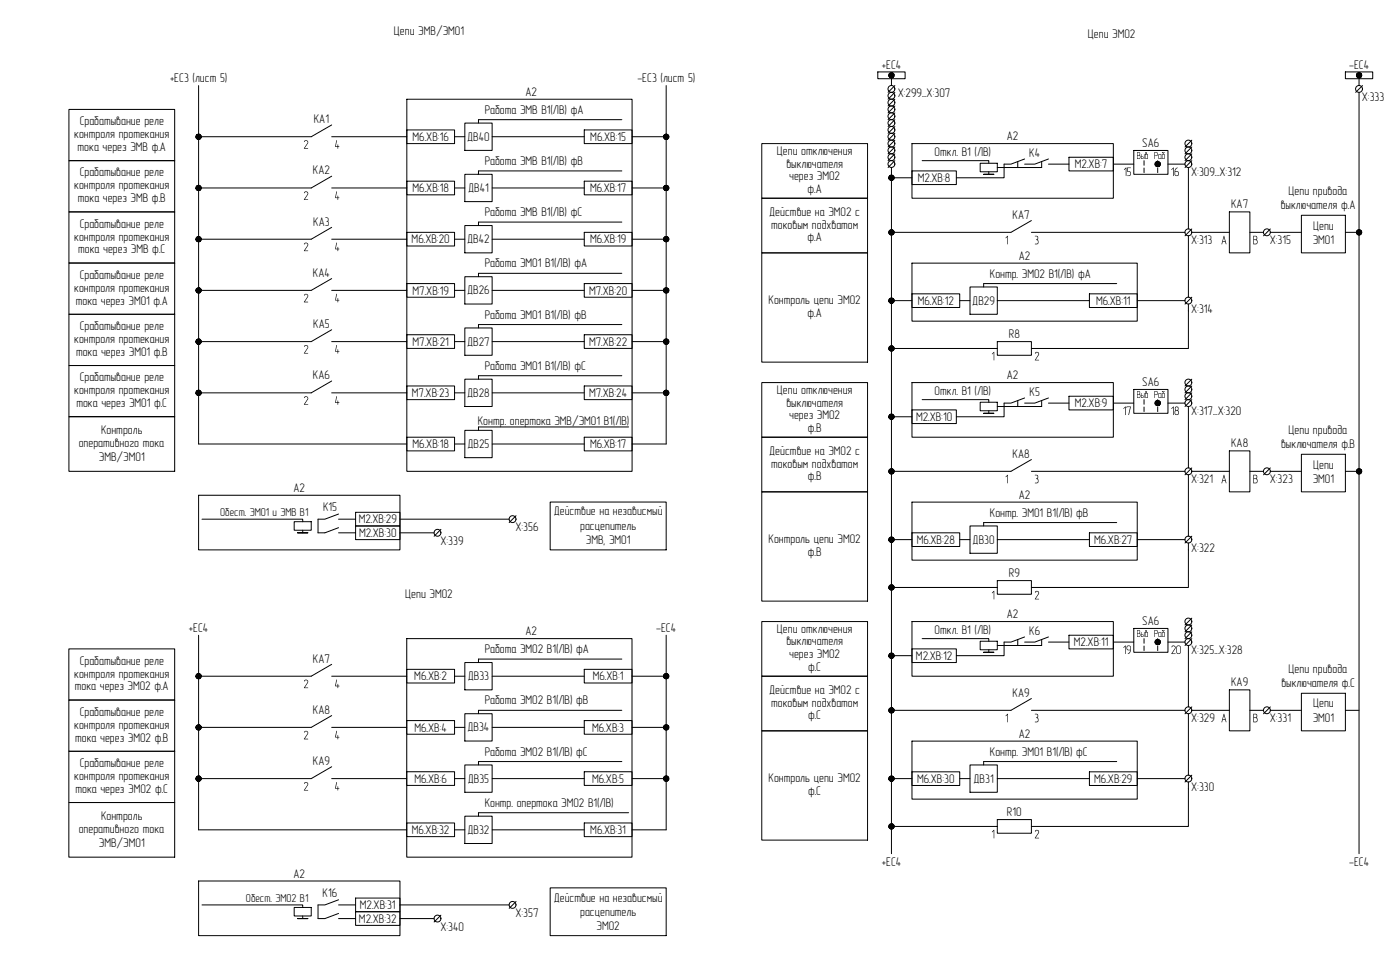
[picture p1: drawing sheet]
<svg xmlns="http://www.w3.org/2000/svg" width="410mm" height="287mm" viewBox="0 0 410 287" stroke-linecap="round" stroke-linejoin="round" font-family="sans-serif">
<g fill="none" stroke="#000" stroke-width=".29">
<path d="M20.2 32h31v15.1h-31zM58.2 25.1v105h61M97.2 36.6l-6 3.4h-33M119.2 29.1h66v109h-66zM119.2 38.1h14v4h-14zM136.2 36h8v8.1h-8zM171.2 38.1h14v4h-14zM182.2 35.1h-42v.9M195.2 25.1v105h-10M257.2 21.1h8v2h-8zM261.2 22.1v3M262.2 25.1l-2 2"/>
<path d="M262.2 27.1l-2 2M262.2 29.1l-2 2M262.2 31.1l-2 2M262.2 33.1l-2 2M262.2 35.1l-2 2M262.2 37.1l-2 2M262.2 39.1l-2 2M394.2 21.1h8v2h-8zM398.2 22.1v3M398.2 27.1v222.9M399.2 25.1l-2 2M20.2 47.1h31v15h-31z"/>
<path d="M97.2 51.6l-6 3.5h-33M97.2 55.1h22M97.2 40h22M119.2 53.1h14v4h-14zM133.2 55.1h3M133.2 40h3M136.2 51.1h8v8h-8zM144.2 55.1h27M144.2 40h27M171.2 53.1h14v4h-14zM182.2 50.1h-42v1M185.2 55.1h10"/>
<path d="M185.2 40h10M223.2 58.1h31v16h-31zM223.2 42.1h31v16h-31zM261.2 49.1v200.9M261.2 52.1h6M262.2 41.1l-2 2M262.2 43.1l-2 2M262.2 45.1l-2 2M262.2 47.1l-2 2M267.2 50.1h13v4h-13zM267.2 42.1h59v16h-59zM270.2 47.1h19.5v.7"/>
<path d="M287.2 47.8h5v2.5h-5zM289.7 50.3v.8M291.2 51.1h-3h3M298.2 47.3v1.7M300.2 46.6l-4 1.5h-2v4h-14M305.2 47.3v1.8h-13M307.2 46.6l-4 1.5h-3M307.2 48.1h6M313.2 46.1h13v4h-13zM326.2 48.1h6M332.2 44.1h10v7h-10zM335.2 47.1v1.3"/>
<path d="M335.2 49.2v1.3M339.2 47.1v1.3M339.2 49.2v1.3M342.2 48.1h5M348.2 49.1v18M349.2 41.1l-2 2M349.2 43.1l-2 2M349.2 45.1l-2 2M349.2 47.1l-2 2M20.2 62.1h31v14.9h-31zM20.2 77h31v15.1h-31zM97.2 66.6l-6 3.5h-33"/>
<path d="M97.2 70.1h22M119.2 68.1h14v4h-14zM133.2 70.1h3M136.2 66.1h8v8h-8zM144.2 70.1h27M171.2 68.1h14v4h-14zM182.2 65h-42v1.1M185.2 70.1h10M223.2 74.1h31v32h-31zM267.2 77.1h66v17h-66zM302.2 64.6l-6 3.5h-35M302.2 68.1h45"/>
<path d="M348.2 69.1v18M349.2 68.1h11M349.2 67.1l-2 2M360.2 62.1h6v12h-6zM366.2 68.1h4M372.2 68.1h9.1M372.2 67.1l-2 2M381.3 63.1h12.9v11h-12.9zM394.2 68.1h4M20.2 92.1h31v15h-31zM97.2 81.6l-6 3.5h-33M97.2 85.1h22"/>
<path d="M97.2 96.6l-6 3.5h-33M119.2 83.1h14v4h-14zM119.2 98h14v4h-14zM133.2 85.1h3M136.2 81h8v8.1h-8zM136.2 96.1h8v8h-8zM144.2 85.1h27M171.2 83.1h14v4h-14zM171.2 98h14v4h-14zM182.2 80.1h-42v.9M182.2 95.1h-42v1M185.2 85.1h10"/>
<path d="M261.2 88.1h6M267.2 86.1h14v4h-14zM281.2 88.1h3M284.2 84.1h8v8h-8zM292.2 88.1h27M319.2 86.1h14v4h-14zM327.2 83.1h-39v1M333.2 88.1h14M348.2 89.1v13h-46M349.2 87.1l-2 2M20.2 107.1h31v14.9h-31zM97.2 100.1h22"/>
<path d="M97.2 111.6l-6 3.5h-33M97.2 115.1h22M119.2 113.1h14v4h-14zM133.2 100.1h3M133.2 115.1h3M136.2 111.1h8v8h-8zM144.2 100.1h27M144.2 115.1h27M171.2 113.1h14v4h-14zM182.2 110h-42v1.1M185.2 100.1h10M185.2 115.1h10"/>
<path d="M223.2 112.1h31v16h-31zM261.2 102.1h31M267.2 112.1h59v16h-59zM270.2 117.1h19.5v.7M287.2 117.8h5v2.5h-5zM292.2 100.1h10v4h-10zM298.2 117.3v1.7M300.2 116.6l-4 1.5h-2v4h-14M305.2 117.3v1.8h-13M307.2 116.6l-4 1.5h-3M307.2 118.1h6M313.2 116.1h13v4h-13z"/>
<path d="M326.2 118.1h6M332.2 114.1h10v7h-10zM335.2 117.1v1.3M335.2 119.2v1.3M339.2 117.1v1.3M339.2 119.2v1.3M342.2 118.1h5M348.2 119.1v18M349.2 111.1l-2 2M349.2 113.1l-2 2M349.2 115.1l-2 2M349.2 117.1l-2 2"/>
<path d="M20.2 122h31v16.1h-31zM119.2 128.1h14v4h-14zM133.2 130.1h3M136.2 126h8v8.1h-8zM144.2 130.1h27M171.2 128.1h14v4h-14zM184.2 125.1h-44v.9M223.2 128.1h31v16h-31zM261.2 122.1h6M267.2 120.1h13v4h-13zM289.7 120.3v.8M291.2 121.1h-3h3"/>
<path d="M302.2 134.6l-6 3.5h-35M302.2 138.1h45M348.2 139.1v18M349.2 138.1h11M349.2 137.1l-2 2M360.2 132.1h6v12h-6zM366.2 138.1h4M372.2 138.1h9.1M372.2 137.1l-2 2M381.3 133.1h12.9v11h-12.9zM394.2 138.1h4M58.2 145.1h59v16h-59z"/>
<path d="M59.2 152.1h29.5v.7M86.2 152.8h5v2.5h-5zM88.7 155.3v.8M90.2 156.1h-3h3M99.2 150.6l-4 1.5h-2v4h2l4-1.5M99.2 152.1h5M99.2 156.1h5M104.2 150.1h13v4h-13zM104.2 154.1h13v4h-13zM117.2 152.1h32M117.2 156.1h10M129.2 155l-2 2.1"/>
<path d="M151.2 151l-2 2.1M161.2 147h34v14.1h-34zM223.2 144.1h31v32h-31zM261.2 158.1h6M267.2 147.1h66v17h-66zM267.2 156.1h14v4h-14zM281.2 158.1h3M284.2 154.1h8v8h-8zM292.2 158.1h27M319.2 156.1h14v4h-14zM327.2 153.1h-39v1M333.2 158.1h14"/>
<path d="M348.2 159v13.1h-46M349.2 157.1l-2 1.9M261.2 172.1h31M292.2 170.1h10v4h-10zM20.2 190.1h31v14.9h-31zM58.2 186.1v57h61M97.2 194.6l-6 3.5h-33M97.2 198.1h22M119.2 196h14v4h-14zM119.2 187.1h66v64h-66zM133.2 198.1h3M136.2 194.1h8v8h-8z"/>
<path d="M144.2 198.1h27M171.2 196h14v4h-14zM182.2 193h-42v1.1M185.2 198.1h10M195.2 186.1v57h-10M223.2 182.1h31v16h-31zM223.2 198.1h31v16h-31zM261.2 192h6M267.2 190.1h13v4h-13zM267.2 182.1h59v16h-59zM270.2 187.1h19.5v.7M287.2 187.8h5v2.5h-5z"/>
<path d="M289.7 190.3v.8M291.2 191.1h-3h3M298.2 187.3v1.7M300.2 186.6l-4 1.5h-2v3.9h-14M305.2 187.3v1.8h-13M307.2 186.6l-4 1.5h-3M307.2 188.1h6M313.2 186.1h13v4h-13zM326.2 188.1h6M332.2 184.1h10v7h-10zM335.2 187.1v1.3M335.2 189.2v1.3"/>
<path d="M339.2 187.1v1.3M339.2 189.2v1.3M342.2 188.1h5M348.2 189.1v18M349.2 181.1l-2 2M349.2 183.1l-2 2M349.2 185.1l-2 2M349.2 187.1l-2 2M20.2 205h31v15.1h-31zM97.2 209.6l-6 3.4h-33M97.2 213h22M119.2 211.1h14v4h-14z"/>
<path d="M133.2 213h3M136.2 209h8v8h-8zM144.2 213h27M171.2 211.1h14v4h-14zM182.2 208h-42v1M185.2 213h10M223.2 214.1h31v32h-31zM267.2 217.1h66v17h-66zM302.2 204.6l-6 3.4h-35M302.2 208h45M348.2 209.1v18M349.2 208h11"/>
<path d="M349.2 207.1l-2 2M360.2 202.1h6v12h-6zM366.2 208h4M372.2 208h9.1M372.2 207.1l-2 2M381.3 203.1h12.9v11h-12.9zM394.2 208h4M20.2 220.1h31v15h-31zM20.2 235.1h31v16h-31zM97.2 224.6l-6 3.5h-33M97.2 228.1h22M119.2 226h14v4h-14z"/>
<path d="M133.2 228.1h3M136.2 224.1h8v8h-8zM136.2 239.1h8v8h-8zM144.2 228.1h27M171.2 226h14v4h-14zM182.2 223.1h-42v1M184.2 238h-44v1.1M185.2 228.1h10M261.2 228.1h6M267.2 226.1h14v4h-14zM281.2 228.1h3M284.2 224.1h8v8h-8z"/>
<path d="M292.2 228.1h27M319.2 226.1h14v4h-14zM327.2 223.1h-39v1M333.2 228.1h14M348.2 229v13.1h-46M349.2 227.1l-2 1.9M58.2 258h59v16h-59zM119.2 241h14v4h-14zM133.2 243.1h3M144.2 243.1h27M171.2 241h14v4h-14zM261.2 242.1h31"/>
<path d="M292.2 240.1h10v4h-10zM59.2 265.1h29.5v.7M86.2 265.8h5v2.5h-5zM88.7 268.3v.8M90.2 269.1h-3h3M99.2 263.5l-4 1.6h-2v4h2l4-1.6M99.2 265.1h5M99.2 269.1h5M104.2 263h13v4h-13zM104.2 267h13v4h-13zM117.2 265.1h32M117.2 269.1h10"/>
<path d="M129.2 268.1l-2 1.9M151.2 264.1l-2 1.9M161.2 260.1h34v13.9h-34z"/>
<circle cx="261.2" cy="32" r="1.01"/>
<circle cx="261.2" cy="36" r="1.01"/>
<circle cx="261.2" cy="38" r="1.01"/>
<circle cx="261.2" cy="34" r="1.01"/>
<circle cx="261.2" cy="28.1" r="1.01"/>
<circle cx="261.2" cy="30" r="1.01"/>
<circle cx="261.2" cy="26" r="1.01"/>
<circle cx="398.2" cy="26" r="1.01"/>
<circle cx="261.2" cy="42" r="1.01"/>
<circle cx="261.2" cy="44" r="1.01"/>
<circle cx="261.2" cy="40" r="1.01"/>
<circle cx="261.2" cy="46.1" r="1.01"/>
<circle cx="261.2" cy="48" r="1.01"/>
<circle cx="348.2" cy="48.1" r="1.01"/>
<circle cx="348.2" cy="42" r="1.01"/>
<circle cx="348.2" cy="44.1" r="1.01"/>
<circle cx="348.2" cy="46.1" r="1.01"/>
<circle cx="348.2" cy="68" r="1.01"/>
<circle cx="371.2" cy="68" r="1.01"/>
<circle cx="348.2" cy="88" r="1.01"/>
<circle cx="348.2" cy="116" r="1.01"/>
<circle cx="348.2" cy="112" r="1.01"/>
<circle cx="348.2" cy="118.1" r="1.01"/>
<circle cx="348.2" cy="114.1" r="1.01"/>
<circle cx="348.2" cy="138" r="1.01"/>
<circle cx="371.2" cy="138" r="1.01"/>
<circle cx="128.2" cy="156.1" r="1.01"/>
<circle cx="150.2" cy="152.1" r="1.01"/>
<circle cx="348.2" cy="158" r="1.01"/>
<circle cx="348.2" cy="186" r="1.01"/>
<circle cx="348.2" cy="184.1" r="1.01"/>
<circle cx="348.2" cy="188.1" r="1.01"/>
<circle cx="348.2" cy="182" r="1.01"/>
<circle cx="348.2" cy="208" r="1.01"/>
<circle cx="371.2" cy="208" r="1.01"/>
<circle cx="348.2" cy="228" r="1.01"/>
<circle cx="128.2" cy="269" r="1.01"/>
<circle cx="150.2" cy="265" r="1.01"/>
</g>
<g fill="#000" stroke="#000" stroke-width=".29">
<path d="M57.5 39.8l-.1 .2h.8zM57.4 40h.8l-.7 .3zM57.5 40.3l.1 .2 .6-.5z"/>
<path d="M57.7 39.5l.5 .5-.3-.6zM57.7 39.5l.5 .5-.6-.4zM57.6 39.6l-.1 .2 .7 .2z"/>
<path d="M58.4 39.4l-.2 .6 .4-.5zM58.2 39.3l.2 .1-.2 .6zM57.9 39.4l.3 .6v-.7z"/>
<path d="M194.5 39.8l-.1 .2h.8zM194.4 40h.8l-.7 .3zM194.5 40.3l.1 .2 .6-.5z"/>
<path d="M194.7 39.5l.5 .5-.3-.6zM194.7 39.5l.5 .5-.6-.4zM194.6 39.6l-.1 .2 .7 .2z"/>
<path d="M195.4 39.4l-.2 .6 .4-.5zM195.2 39.3l.2 .1-.2 .6zM194.9 39.4l.3 .6v-.7z"/>
<path d="M260.5 21.8l-.1 .3h.8zM260.4 22.1h.8l-.7 .2zM260.5 22.3l.1 .2 .6-.4z"/>
<path d="M260.6 22.5l.1 .2 .5-.6zM261.2 22.1l-.3 .7-.2-.1zM261.2 22.1l-.3 .7h.3z"/>
<path d="M260.7 21.4l.5 .7-.3-.8zM260.7 21.4l.5 .7-.6-.5zM260.6 21.6l-.1 .2 .7 .3z"/>
<path d="M261.2 22.1v.7h.2zM261.2 22.1l.4 .6-.2 .1zM261.2 22.1l.4 .6 .2-.2z"/>
<path d="M261.4 21.3l-.2 .8 .4-.7zM261.2 21.3h.2l-.2 .8zM260.9 21.3l.3 .8v-.8z"/>
<path d="M261.2 22.1l.6 .4 .1-.2zM261.2 22.1h.7v.2z"/>
<path d="M261.2 22.1h.7v-.3zM261.2 22.1l.6-.5 .1 .2zM261.6 21.4l-.4 .7 .6-.5z"/>
<path d="M397.5 21.8l-.1 .3h.8zM397.4 22.1h.8l-.7 .2zM397.5 22.3l.1 .2 .6-.4z"/>
<path d="M397.6 22.5l.1 .2 .5-.6zM398.2 22.1l-.3 .7-.2-.1zM398.2 22.1l-.3 .7h.3z"/>
<path d="M397.7 21.4l.5 .7-.3-.8zM397.7 21.4l.5 .7-.6-.5zM397.6 21.6l-.1 .2 .7 .3z"/>
<path d="M398.2 22.1v.7h.2zM398.2 22.1l.4 .6-.2 .1zM398.2 22.1l.4 .6 .2-.2z"/>
<path d="M398.4 21.3l-.2 .8 .4-.7zM398.2 21.3h.2l-.2 .8zM397.9 21.3l.3 .8v-.8z"/>
<path d="M398.2 22.1l.6 .4 .1-.2zM398.2 22.1h.7v.2z"/>
<path d="M398.2 22.1h.7v-.3zM398.2 22.1l.6-.5 .1 .2zM398.6 21.4l-.4 .7 .6-.5z"/>
<path d="M57.5 54.8l-.1 .3h.8zM57.4 55.1h.8l-.7 .2zM57.5 55.3l.1 .2 .6-.4z"/>
<path d="M57.6 55.5l.1 .2 .5-.6zM58.2 55.1l-.3 .7-.2-.1zM58.2 55.1l-.3 .7h.3z"/>
<path d="M57.6 40.5l.1 .2 .5-.7zM58.2 40l-.3 .8-.2-.1zM58.2 40l-.3 .8h.3z"/>
<path d="M57.7 54.4l.5 .7-.3-.8zM57.7 54.4l.5 .7-.6-.5zM57.6 54.6l-.1 .2 .7 .3z"/>
<path d="M58.2 55.1v.7h.2zM58.2 55.1l.4 .6-.2 .1zM58.2 55.1l.4 .6 .2-.2z"/>
<path d="M58.2 40v.8h.2zM58.2 40l.4 .7-.2 .1zM58.2 40l.4 .7 .2-.2z"/>
<path d="M58.4 54.3l-.2 .8 .4-.7zM58.2 54.3h.2l-.2 .8zM57.9 54.3l.3 .8v-.8z"/>
<path d="M58.2 55.1l.6 .4 .1-.2zM58.2 55.1h.7v.2z"/>
<path d="M58.2 40l.6 .5 .1-.2zM58.2 40h.7v.3z"/>
<path d="M58.2 55.1h.7v-.3zM58.2 55.1l.6-.5 .1 .2zM58.6 54.4l-.4 .7 .6-.5z"/>
<path d="M58.2 40h.7v-.2zM58.2 40l.6-.4 .1 .2zM58.6 39.5l-.4 .5 .6-.4z"/>
<path d="M194.5 54.8l-.1 .3h.8zM194.4 55.1h.8l-.7 .2zM194.5 55.3l.1 .2 .6-.4z"/>
<path d="M194.6 55.5l.1 .2 .5-.6zM195.2 55.1l-.3 .7-.2-.1zM195.2 55.1l-.3 .7h.3z"/>
<path d="M194.6 40.5l.1 .2 .5-.7zM195.2 40l-.3 .8-.2-.1zM195.2 40l-.3 .8h.3z"/>
<path d="M194.7 54.4l.5 .7-.3-.8zM194.7 54.4l.5 .7-.6-.5zM194.6 54.6l-.1 .2 .7 .3z"/>
<path d="M195.2 55.1v.7h.2zM195.2 55.1l.4 .6-.2 .1zM195.2 55.1l.4 .6 .2-.2z"/>
<path d="M195.2 40v.8h.2zM195.2 40l.4 .7-.2 .1zM195.2 40l.4 .7 .2-.2z"/>
<path d="M195.4 54.3l-.2 .8 .4-.7zM195.2 54.3h.2l-.2 .8zM194.9 54.3l.3 .8v-.8z"/>
<path d="M195.2 55.1l.6 .4 .1-.2zM195.2 55.1h.7v.2z"/>
<path d="M195.2 40l.6 .5 .1-.2zM195.2 40h.7v.3z"/>
<path d="M195.2 55.1h.7v-.3zM195.2 55.1l.6-.5 .1 .2zM195.6 54.4l-.4 .7 .6-.5z"/>
<path d="M195.2 40h.7v-.2zM195.2 40l.6-.4 .1 .2zM195.6 39.5l-.4 .5 .6-.4z"/>
<path d="M260.5 51.8l-.1 .3h.8zM260.4 52.1h.8l-.7 .2zM260.5 52.3l.1 .2 .6-.4z"/>
<path d="M260.6 52.5l.1 .2 .5-.6zM261.2 52.1l-.3 .7-.2-.1zM261.2 52.1l-.3 .7h.3z"/>
<path d="M260.7 51.5l.5 .6-.3-.7zM260.7 51.5l.5 .6-.6-.5zM260.6 51.6l-.1 .2 .7 .3z"/>
<path d="M261.2 52.1v.7h.2zM261.2 52.1l.4 .6-.2 .1zM261.2 52.1l.4 .6 .2-.2z"/>
<path d="M261.4 51.4l-.2 .7 .4-.6zM261.2 51.3l.2 .1-.2 .7zM260.9 51.4l.3 .7v-.8z"/>
<path d="M261.2 52.1l.6 .4 .1-.2zM261.2 52.1h.7v.2z"/>
<path d="M261.2 52.1h.7v-.3zM261.2 52.1l.6-.5 .1 .2zM261.6 51.5l-.4 .6 .6-.5z"/>
<path d="M338.5 47.8l-.1 .3h.8zM338.4 48.1h.8l-.7 .2zM338.5 48.3l.1 .2 .6-.4z"/>
<path d="M338.6 48.5l.1 .2 .5-.6zM339.2 48.1l-.3 .7-.2-.1zM339.2 48.1l-.3 .7h.3z"/>
<path d="M338.7 47.5l.5 .6-.3-.7zM338.6 47.6l.1-.1 .5 .6zM338.6 47.6l-.1 .2 .7 .3z"/>
<path d="M339.2 48.1v.7h.2zM339.2 48.1l.4 .6-.2 .1zM339.2 48.1l.4 .6 .2-.2z"/>
<path d="M339.4 47.4l-.2 .7 .4-.6zM339.2 47.3l.2 .1-.2 .7zM338.9 47.4l.3 .7v-.8z"/>
<path d="M339.2 48.1l.6 .4 .1-.2zM339.2 48.1h.7v.2z"/>
<path d="M339.2 48.1h.7v-.3zM339.2 48.1l.6-.5 .1 .2zM339.6 47.5l-.4 .6 .6-.5z"/>
<path d="M57.5 69.8l-.1 .3h.8zM57.4 70.1h.8l-.7 .2zM57.5 70.3l.1 .2 .6-.4z"/>
<path d="M57.6 70.5l.1 .2 .5-.6zM58.2 70.1l-.3 .7-.2-.1zM58.2 70.1l-.3 .7h.3z"/>
<path d="M57.7 69.5l.5 .6-.3-.8zM57.7 69.5l.5 .6-.6-.5zM57.6 69.6l-.1 .2 .7 .3z"/>
<path d="M58.2 70.1v.7h.2zM58.2 70.1l.4 .6-.2 .1zM58.2 70.1l.4 .6 .2-.2z"/>
<path d="M58.4 69.3l-.2 .8 .4-.6zM58.2 69.3h.2l-.2 .8zM57.9 69.3l.3 .8v-.8z"/>
<path d="M58.2 70.1l.6 .4 .1-.2zM58.2 70.1h.7v.2z"/>
<path d="M58.2 70.1h.7v-.3zM58.2 70.1l.6-.5 .1 .2zM58.6 69.5l-.4 .6 .6-.5z"/>
<path d="M194.5 69.8l-.1 .3h.8zM194.4 70.1h.8l-.7 .2zM194.5 70.3l.1 .2 .6-.4z"/>
<path d="M194.6 70.5l.1 .2 .5-.6zM195.2 70.1l-.3 .7-.2-.1zM195.2 70.1l-.3 .7h.3z"/>
<path d="M194.7 69.5l.5 .6-.3-.8zM194.7 69.5l.5 .6-.6-.5zM194.6 69.6l-.1 .2 .7 .3z"/>
<path d="M195.2 70.1v.7h.2zM195.2 70.1l.4 .6-.2 .1zM195.2 70.1l.4 .6 .2-.2z"/>
<path d="M195.4 69.3l-.2 .8 .4-.6zM195.2 69.3h.2l-.2 .8zM194.9 69.3l.3 .8v-.8z"/>
<path d="M195.2 70.1l.6 .4 .1-.2zM195.2 70.1h.7v.2z"/>
<path d="M195.2 70.1h.7v-.3zM195.2 70.1l.6-.5 .1 .2zM195.6 69.5l-.4 .6 .6-.5z"/>
<path d="M260.5 67.8l-.1 .3h.8zM260.4 68.1h.8l-.7 .2zM260.5 68.3l.1 .2 .6-.4z"/>
<path d="M260.6 68.5l.1 .2 .5-.6zM261.2 68.1l-.3 .7-.2-.1zM261.2 68.1l-.3 .7h.3z"/>
<path d="M260.7 67.5l.5 .6-.3-.7zM260.7 67.5l.5 .6-.6-.5zM260.6 67.6l-.1 .2 .7 .3z"/>
<path d="M261.2 68.1v.7h.2zM261.2 68.1l.4 .6-.2 .1zM261.2 68.1l.4 .6 .2-.2z"/>
<path d="M261.4 67.4l-.2 .7 .4-.6zM261.2 67.3l.2 .1-.2 .7zM260.9 67.4l.3 .7v-.8z"/>
<path d="M261.2 68.1l.6 .4 .1-.2zM261.2 68.1h.7v.2z"/>
<path d="M261.2 68.1h.7v-.3zM261.2 68.1l.6-.5 .1 .2zM261.6 67.5l-.4 .6 .6-.5z"/>
<path d="M397.5 67.8l-.1 .3h.8zM397.4 68.1h.8l-.7 .2zM397.5 68.3l.1 .2 .6-.4z"/>
<path d="M397.6 68.5l.1 .2 .5-.6zM398.2 68.1l-.3 .7-.2-.1zM398.2 68.1l-.3 .7h.3z"/>
<path d="M397.7 67.5l.5 .6-.3-.7zM397.7 67.5l.5 .6-.6-.5zM397.6 67.6l-.1 .2 .7 .3z"/>
<path d="M398.2 68.1v.7h.2zM398.2 68.1l.4 .6-.2 .1zM398.2 68.1l.4 .6 .2-.2z"/>
<path d="M398.4 67.4l-.2 .7 .4-.6zM398.2 67.3l.2 .1-.2 .7zM397.9 67.4l.3 .7v-.8z"/>
<path d="M398.2 68.1l.6 .4 .1-.2zM398.2 68.1h.7v.2z"/>
<path d="M398.2 68.1h.7v-.3zM398.2 68.1l.6-.5 .1 .2zM398.6 67.5l-.4 .6 .6-.5z"/>
<path d="M57.5 99.8l-.1 .3h.8zM57.4 100.1h.8l-.7 .2zM57.5 100.3l.1 .2 .6-.4z"/>
<path d="M57.5 84.8l-.1 .3h.8zM57.4 85.1h.8l-.7 .2zM57.5 85.3l.1 .2 .6-.4z"/>
<path d="M57.6 85.5l.1 .2 .5-.6zM58.2 85.1l-.3 .7-.2-.1zM58.2 85.1l-.3 .7h.3z"/>
<path d="M57.7 99.4l.5 .7-.3-.8zM57.7 99.4l.5 .7-.6-.5zM57.6 99.6l-.1 .2 .7 .3z"/>
<path d="M57.7 84.5l.5 .6-.3-.7zM57.6 84.6l.1-.1 .5 .6zM57.6 84.6l-.1 .2 .7 .3z"/>
<path d="M58.2 85.1v.7h.2zM58.2 85.1l.4 .6-.2 .1zM58.2 85.1l.4 .6 .2-.2z"/>
<path d="M58.4 99.3l-.2 .8 .4-.7zM58.2 99.3h.2l-.2 .8zM57.9 99.3l.3 .8v-.8z"/>
<path d="M58.4 84.4l-.2 .7 .4-.6zM58.2 84.3l.2 .1-.2 .7zM57.9 84.4l.3 .7v-.8z"/>
<path d="M58.2 85.1l.6 .4 .1-.2zM58.2 85.1h.7v.2z"/>
<path d="M58.2 85.1h.7v-.3zM58.2 85.1l.6-.5 .1 .2zM58.6 84.5l-.4 .6 .6-.5z"/>
<path d="M194.5 99.8l-.1 .3h.8zM194.4 100.1h.8l-.7 .2zM194.5 100.3l.1 .2 .6-.4z"/>
<path d="M194.5 84.8l-.1 .3h.8zM194.4 85.1h.8l-.7 .2zM194.5 85.3l.1 .2 .6-.4z"/>
<path d="M194.6 85.5l.1 .2 .5-.6zM195.2 85.1l-.3 .7-.2-.1zM195.2 85.1l-.3 .7h.3z"/>
<path d="M194.7 99.4l.5 .7-.3-.8zM194.7 99.4l.5 .7-.6-.5zM194.6 99.6l-.1 .2 .7 .3z"/>
<path d="M194.7 84.5l.5 .6-.3-.7zM194.6 84.6l.1-.1 .5 .6zM194.6 84.6l-.1 .2 .7 .3z"/>
<path d="M195.2 85.1v.7h.2zM195.2 85.1l.4 .6-.2 .1zM195.2 85.1l.4 .6 .2-.2z"/>
<path d="M195.4 99.3l-.2 .8 .4-.7zM195.2 99.3h.2l-.2 .8zM194.9 99.3l.3 .8v-.8z"/>
<path d="M195.4 84.4l-.2 .7 .4-.6zM195.2 84.3l.2 .1-.2 .7zM194.9 84.4l.3 .7v-.8z"/>
<path d="M195.2 85.1l.6 .4 .1-.2zM195.2 85.1h.7v.2z"/>
<path d="M195.2 85.1h.7v-.3zM195.2 85.1l.6-.5 .1 .2zM195.6 84.5l-.4 .6 .6-.5z"/>
<path d="M260.5 87.8l-.1 .3h.8zM260.4 88.1h.8l-.7 .2zM260.5 88.3l.1 .2 .6-.4z"/>
<path d="M260.6 88.5l.1 .2 .5-.6zM261.2 88.1l-.3 .7-.2-.1zM261.2 88.1l-.3 .7h.3z"/>
<path d="M260.7 87.5l.5 .6-.3-.7zM260.6 87.6l.1-.1 .5 .6zM260.6 87.6l-.1 .2 .7 .3z"/>
<path d="M261.2 88.1v.7h.2zM261.2 88.1l.4 .6-.2 .1zM261.2 88.1l.4 .6 .2-.2z"/>
<path d="M261.4 87.4l-.2 .7 .4-.6zM261.2 87.3l.2 .1-.2 .7zM260.9 87.4l.3 .7v-.8z"/>
<path d="M261.2 88.1l.6 .4 .1-.2zM261.2 88.1h.7v.2z"/>
<path d="M261.2 88.1h.7v-.3zM261.2 88.1l.6-.5 .1 .2zM261.6 87.5l-.4 .6 .6-.5z"/>
<path d="M57.5 114.8l-.1 .3h.8zM57.4 115.1h.8l-.7 .2zM57.5 115.3l.1 .2 .6-.4z"/>
<path d="M57.6 100.5l.1 .2 .5-.6zM58.2 100.1l-.3 .7-.2-.1zM58.2 100.1l-.3 .7h.3z"/>
<path d="M57.6 115.5l.1 .2 .5-.6zM58.2 115.1l-.3 .7-.2-.1zM58.2 115.1l-.3 .7h.3z"/>
<path d="M57.7 114.5l.5 .6-.3-.8zM57.7 114.5l.5 .6-.6-.5zM57.6 114.6l-.1 .2 .7 .3z"/>
<path d="M58.2 100.1v.7h.2zM58.2 100.1l.4 .6-.2 .1zM58.2 100.1l.4 .6 .2-.2z"/>
<path d="M58.2 115.1v.7h.2zM58.2 115.1l.4 .6-.2 .1zM58.2 115.1l.4 .6 .2-.2z"/>
<path d="M58.4 114.3l-.2 .8 .4-.6zM58.2 114.3h.2l-.2 .8zM57.9 114.3l.3 .8v-.8z"/>
<path d="M58.2 100.1l.6 .4 .1-.2zM58.2 100.1h.7v.2z"/>
<path d="M58.2 115.1l.6 .4 .1-.2zM58.2 115.1h.7v.2z"/>
<path d="M58.2 100.1h.7v-.3zM58.2 100.1l.6-.5 .1 .2zM58.6 99.4l-.4 .7 .6-.5z"/>
<path d="M58.2 115.1h.7v-.3zM58.2 115.1l.6-.5 .1 .2zM58.6 114.5l-.4 .6 .6-.5z"/>
<path d="M194.5 114.8l-.1 .3h.8zM194.4 115.1h.8l-.7 .2zM194.5 115.3l.1 .2 .6-.4z"/>
<path d="M194.6 100.5l.1 .2 .5-.6zM195.2 100.1l-.3 .7-.2-.1zM195.2 100.1l-.3 .7h.3z"/>
<path d="M194.6 115.5l.1 .2 .5-.6zM195.2 115.1l-.3 .7-.2-.1zM195.2 115.1l-.3 .7h.3z"/>
<path d="M194.7 114.5l.5 .6-.3-.8zM194.7 114.5l.5 .6-.6-.5zM194.6 114.6l-.1 .2 .7 .3z"/>
<path d="M195.2 100.1v.7h.2zM195.2 100.1l.4 .6-.2 .1zM195.2 100.1l.4 .6 .2-.2z"/>
<path d="M195.2 115.1v.7h.2zM195.2 115.1l.4 .6-.2 .1zM195.2 115.1l.4 .6 .2-.2z"/>
<path d="M195.4 114.3l-.2 .8 .4-.6zM195.2 114.3h.2l-.2 .8zM194.9 114.3l.3 .8v-.8z"/>
<path d="M195.2 100.1l.6 .4 .1-.2zM195.2 100.1h.7v.2z"/>
<path d="M195.2 115.1l.6 .4 .1-.2zM195.2 115.1h.7v.2z"/>
<path d="M195.2 100.1h.7v-.3zM195.2 100.1l.6-.5 .1 .2zM195.6 99.4l-.4 .7 .6-.5z"/>
<path d="M195.2 115.1h.7v-.3zM195.2 115.1l.6-.5 .1 .2zM195.6 114.5l-.4 .6 .6-.5z"/>
<path d="M260.5 101.8l-.1 .3h.8zM260.4 102.1h.8l-.7 .2zM260.5 102.3l.1 .2 .6-.4z"/>
<path d="M260.6 102.5l.1 .2 .5-.6zM261.2 102.1l-.3 .7-.2-.1zM261.2 102.1l-.3 .7h.3z"/>
<path d="M260.7 101.5l.5 .6-.3-.8zM260.7 101.5l.5 .6-.6-.5zM260.6 101.6l-.1 .2 .7 .3z"/>
<path d="M261.2 102.1v.7h.2zM261.2 102.1l.4 .6-.2 .1zM261.2 102.1l.4 .6 .2-.2z"/>
<path d="M261.4 101.3l-.2 .8 .4-.6zM261.2 101.3h.2l-.2 .8zM260.9 101.3l.3 .8v-.8z"/>
<path d="M261.2 102.1l.6 .4 .1-.2zM261.2 102.1h.7v.2z"/>
<path d="M261.2 102.1h.7v-.3zM261.2 102.1l.6-.5 .1 .2zM261.6 101.5l-.4 .6 .6-.5z"/>
<path d="M338.5 117.8l-.1 .3h.8zM338.4 118.1h.8l-.7 .2zM338.5 118.3l.1 .2 .6-.4z"/>
<path d="M338.6 118.5l.1 .2 .5-.6zM339.2 118.1l-.3 .7-.2-.1zM339.2 118.1l-.3 .7h.3z"/>
<path d="M338.7 117.5l.5 .6-.3-.7zM338.6 117.6l.1-.1 .5 .6zM338.6 117.6l-.1 .2 .7 .3z"/>
<path d="M339.2 118.1v.7h.2zM339.2 118.1l.4 .6-.2 .1zM339.2 118.1l.4 .6 .2-.2z"/>
<path d="M339.4 117.4l-.2 .7 .4-.6zM339.2 117.3l.2 .1-.2 .7zM338.9 117.4l.3 .7v-.8z"/>
<path d="M339.2 118.1l.6 .4 .1-.2zM339.2 118.1h.7v.2z"/>
<path d="M339.2 118.1h.7v-.3zM339.2 118.1l.6-.5 .1 .2zM339.6 117.5l-.4 .6 .6-.5z"/>
<path d="M260.5 121.8l-.1 .3h.8zM260.4 122.1h.8l-.7 .2zM260.5 122.3l.1 .2 .6-.4z"/>
<path d="M260.5 137.8l-.1 .3h.8zM260.4 138.1h.8l-.7 .2zM260.5 138.3l.1 .2 .6-.4z"/>
<path d="M260.6 122.5l.1 .2 .5-.6zM261.2 122.1l-.3 .7-.2-.1zM261.2 122.1l-.3 .7h.3z"/>
<path d="M260.6 138.5l.1 .2 .5-.6zM261.2 138.1l-.3 .7-.2-.1zM261.2 138.1l-.3 .7h.3z"/>
<path d="M260.7 121.5l.5 .6-.3-.7zM260.7 121.5l.5 .6-.6-.5zM260.6 121.6l-.1 .2 .7 .3z"/>
<path d="M260.7 137.5l.5 .6-.3-.7zM260.7 137.5l.5 .6-.6-.5zM260.6 137.6l-.1 .2 .7 .3z"/>
<path d="M261.2 122.1v.7h.2zM261.2 122.1l.4 .6-.2 .1zM261.2 122.1l.4 .6 .2-.2z"/>
<path d="M261.2 138.1v.7h.2zM261.2 138.1l.4 .6-.2 .1zM261.2 138.1l.4 .6 .2-.2z"/>
<path d="M261.4 121.4l-.2 .7 .4-.6zM261.2 121.3l.2 .1-.2 .7zM260.9 121.4l.3 .7v-.8z"/>
<path d="M261.4 137.4l-.2 .7 .4-.6zM261.2 137.3l.2 .1-.2 .7zM260.9 137.4l.3 .7v-.8z"/>
<path d="M261.2 122.1l.6 .4 .1-.2zM261.2 122.1h.7v.2z"/>
<path d="M261.2 138.1l.6 .4 .1-.2zM261.2 138.1h.7v.2z"/>
<path d="M261.2 122.1h.7v-.3zM261.2 122.1l.6-.5 .1 .2zM261.6 121.5l-.4 .6 .6-.5z"/>
<path d="M261.2 138.1h.7v-.3zM261.2 138.1l.6-.5 .1 .2zM261.6 137.5l-.4 .6 .6-.5z"/>
<path d="M397.5 137.8l-.1 .3h.8zM397.4 138.1h.8l-.7 .2zM397.5 138.3l.1 .2 .6-.4z"/>
<path d="M397.6 138.5l.1 .2 .5-.6zM398.2 138.1l-.3 .7-.2-.1zM398.2 138.1l-.3 .7h.3z"/>
<path d="M397.7 137.5l.5 .6-.3-.7zM397.7 137.5l.5 .6-.6-.5zM397.6 137.6l-.1 .2 .7 .3z"/>
<path d="M398.2 138.1v.7h.2zM398.2 138.1l.4 .6-.2 .1zM398.2 138.1l.4 .6 .2-.2z"/>
<path d="M398.4 137.4l-.2 .7 .4-.6zM398.2 137.3l.2 .1-.2 .7zM397.9 137.4l.3 .7v-.8z"/>
<path d="M398.2 138.1l.6 .4 .1-.2zM398.2 138.1h.7v.2z"/>
<path d="M398.2 138.1h.7v-.3zM398.2 138.1l.6-.5 .1 .2zM398.6 137.5l-.4 .6 .6-.5z"/>
<path d="M260.5 157.8l-.1 .3h.8zM260.4 158.1h.8l-.7 .2zM260.5 158.3l.1 .2 .6-.4z"/>
<path d="M260.6 158.5l.1 .2 .5-.6zM261.2 158.1l-.3 .7-.2-.1zM261.2 158.1l-.3 .7h.3z"/>
<path d="M260.7 157.5l.5 .6-.3-.7zM260.6 157.6l.1-.1 .5 .6zM260.6 157.6l-.1 .2 .7 .3z"/>
<path d="M261.2 158.1v.7h.2zM261.2 158.1l.4 .6-.2 .1zM261.2 158.1l.4 .6 .2-.2z"/>
<path d="M261.4 157.4l-.2 .7 .4-.6zM261.2 157.3l.2 .1-.2 .7zM260.9 157.4l.3 .7v-.8z"/>
<path d="M261.2 158.1l.6 .4 .1-.2zM261.2 158.1h.7v.2z"/>
<path d="M261.2 158.1h.7v-.3zM261.2 158.1l.6-.5 .1 .2zM261.6 157.5l-.4 .6 .6-.5z"/>
<path d="M260.5 171.8l-.1 .3h.8zM260.4 172.1h.8l-.7 .2zM260.5 172.3l.1 .2 .6-.4z"/>
<path d="M260.6 172.5l.1 .2 .5-.6zM261.2 172.1l-.3 .7-.2-.1zM261.2 172.1l-.3 .7h.3z"/>
<path d="M260.7 171.5l.5 .6-.3-.8zM260.7 171.5l.5 .6-.6-.5zM260.6 171.6l-.1 .2 .7 .3z"/>
<path d="M261.2 172.1v.7h.2zM261.2 172.1l.4 .6-.2 .1zM261.2 172.1l.4 .6 .2-.2z"/>
<path d="M261.4 171.3l-.2 .8 .4-.6zM261.2 171.3h.2l-.2 .8zM260.9 171.3l.3 .8v-.8z"/>
<path d="M261.2 172.1l.6 .4 .1-.2zM261.2 172.1h.7v.2z"/>
<path d="M261.2 172.1h.7v-.3zM261.2 172.1l.6-.5 .1 .2zM261.6 171.5l-.4 .6 .6-.5z"/>
<path d="M57.5 197.8l-.1 .3h.8zM57.4 198.1h.8l-.7 .2zM57.5 198.3l.1 .2 .6-.4z"/>
<path d="M57.6 198.5l.1 .2 .5-.6zM58.2 198.1l-.3 .7-.2-.1zM58.2 198.1l-.3 .7h.3z"/>
<path d="M57.7 197.4l.5 .7-.3-.8zM57.7 197.4l.5 .7-.6-.5zM57.6 197.6l-.1 .2 .7 .3z"/>
<path d="M58.2 198.1v.7h.2zM58.2 198.1l.4 .6-.2 .1zM58.2 198.1l.4 .6 .2-.2z"/>
<path d="M58.4 197.3l-.2 .8 .4-.7zM58.2 197.3h.2l-.2 .8zM57.9 197.3l.3 .8v-.8z"/>
<path d="M58.2 198.1l.6 .4 .1-.2zM58.2 198.1h.7v.2z"/>
<path d="M58.2 198.1h.7v-.3zM58.2 198.1l.6-.5 .1 .2zM58.6 197.4l-.4 .7 .6-.5z"/>
<path d="M194.5 197.8l-.1 .3h.8zM194.4 198.1h.8l-.7 .2zM194.5 198.3l.1 .2 .6-.4z"/>
<path d="M194.6 198.5l.1 .2 .5-.6zM195.2 198.1l-.3 .7-.2-.1zM195.2 198.1l-.3 .7h.3z"/>
<path d="M194.7 197.4l.5 .7-.3-.8zM194.7 197.4l.5 .7-.6-.5zM194.6 197.6l-.1 .2 .7 .3z"/>
<path d="M195.2 198.1v.7h.2zM195.2 198.1l.4 .6-.2 .1zM195.2 198.1l.4 .6 .2-.2z"/>
<path d="M195.4 197.3l-.2 .8 .4-.7zM195.2 197.3h.2l-.2 .8zM194.9 197.3l.3 .8v-.8z"/>
<path d="M195.2 198.1l.6 .4 .1-.2zM195.2 198.1h.7v.2z"/>
<path d="M195.2 198.1h.7v-.3zM195.2 198.1l.6-.5 .1 .2zM195.6 197.4l-.4 .7 .6-.5z"/>
<path d="M260.5 191.8l-.1 .2h.8zM260.4 192h.8l-.7 .3zM260.5 192.3l.1 .2 .6-.5z"/>
<path d="M260.6 192.5l.1 .2 .5-.7zM261.2 192l-.3 .8-.2-.1zM261.2 192l-.3 .8h.3z"/>
<path d="M260.7 191.5l.5 .5-.3-.7zM260.7 191.5l.5 .5-.6-.4zM260.6 191.6l-.1 .2 .7 .2z"/>
<path d="M261.2 192v.8h.2zM261.2 192l.4 .7-.2 .1zM261.2 192l.4 .7 .2-.2z"/>
<path d="M261.4 191.3l-.2 .7 .4-.5zM261.2 191.3h.2l-.2 .7zM260.9 191.3l.3 .7v-.7z"/>
<path d="M261.2 192l.6 .5 .1-.2zM261.2 192h.7v.3z"/>
<path d="M261.2 192h.7v-.2zM261.2 192l.6-.4 .1 .2zM261.6 191.5l-.4 .5 .6-.4z"/>
<path d="M338.5 187.8l-.1 .3h.8zM338.4 188.1h.8l-.7 .2zM338.5 188.3l.1 .2 .6-.4z"/>
<path d="M338.6 188.5l.1 .2 .5-.6zM339.2 188.1l-.3 .7-.2-.1zM339.2 188.1l-.3 .7h.3z"/>
<path d="M338.7 187.5l.5 .6-.3-.8zM338.6 187.6l.1-.1 .5 .6zM338.6 187.6l-.1 .2 .7 .3z"/>
<path d="M339.2 188.1v.7h.2zM339.2 188.1l.4 .6-.2 .1zM339.2 188.1l.4 .6 .2-.2z"/>
<path d="M339.4 187.3l-.2 .8 .4-.6zM339.2 187.3h.2l-.2 .8zM338.9 187.3l.3 .8v-.8z"/>
<path d="M339.2 188.1l.6 .4 .1-.2zM339.2 188.1h.7v.2z"/>
<path d="M339.2 188.1h.7v-.3zM339.2 188.1l.6-.5 .1 .2zM339.6 187.5l-.4 .6 .6-.5z"/>
<path d="M57.5 212.8l-.1 .2h.8zM57.4 213h.8l-.7 .3zM57.5 213.3l.1 .2 .6-.5z"/>
<path d="M57.6 213.5l.1 .2 .5-.7zM58.2 213l-.3 .8-.2-.1zM58.2 213l-.3 .8h.3z"/>
<path d="M57.7 212.5l.5 .5-.3-.7zM57.7 212.5l.5 .5-.6-.4zM57.6 212.6l-.1 .2 .7 .2z"/>
<path d="M58.2 213v.8h.2zM58.2 213l.4 .7-.2 .1zM58.2 213l.4 .7 .2-.2z"/>
<path d="M58.4 212.3l-.2 .7 .4-.5zM58.2 212.3h.2l-.2 .7zM57.9 212.3l.3 .7v-.7z"/>
<path d="M58.2 213l.6 .5 .1-.2zM58.2 213h.7v.3z"/>
<path d="M58.2 213h.7v-.2zM58.2 213l.6-.4 .1 .2zM58.6 212.5l-.4 .5 .6-.4z"/>
<path d="M194.5 212.8l-.1 .2h.8zM194.4 213h.8l-.7 .3zM194.5 213.3l.1 .2 .6-.5z"/>
<path d="M194.6 213.5l.1 .2 .5-.7zM195.2 213l-.3 .8-.2-.1zM195.2 213l-.3 .8h.3z"/>
<path d="M194.7 212.5l.5 .5-.3-.7zM194.7 212.5l.5 .5-.6-.4zM194.6 212.6l-.1 .2 .7 .2z"/>
<path d="M195.2 213v.8h.2zM195.2 213l.4 .7-.2 .1zM195.2 213l.4 .7 .2-.2z"/>
<path d="M195.4 212.3l-.2 .7 .4-.5zM195.2 212.3h.2l-.2 .7zM194.9 212.3l.3 .7v-.7z"/>
<path d="M195.2 213l.6 .5 .1-.2zM195.2 213h.7v.3z"/>
<path d="M195.2 213h.7v-.2zM195.2 213l.6-.4 .1 .2zM195.6 212.5l-.4 .5 .6-.4z"/>
<path d="M260.5 207.8l-.1 .2h.8zM260.4 208h.8l-.7 .3zM260.5 208.3l.1 .2 .6-.5z"/>
<path d="M260.6 208.5l.1 .2 .5-.7zM261.2 208l-.3 .8-.2-.1zM261.2 208l-.3 .8h.3z"/>
<path d="M260.7 207.5l.5 .5-.3-.6zM260.7 207.5l.5 .5-.6-.4zM260.6 207.6l-.1 .2 .7 .2z"/>
<path d="M261.2 208v.8h.2zM261.2 208l.4 .7-.2 .1zM261.2 208l.4 .7 .2-.2z"/>
<path d="M261.4 207.4l-.2 .6 .4-.5zM261.2 207.3l.2 .1-.2 .6zM260.9 207.4l.3 .6v-.7z"/>
<path d="M261.2 208l.6 .5 .1-.2zM261.2 208h.7v.3z"/>
<path d="M261.2 208h.7v-.2zM261.2 208l.6-.4 .1 .2zM261.6 207.5l-.4 .5 .6-.4z"/>
<path d="M57.5 227.8l-.1 .3h.8zM57.4 228.1h.8l-.7 .2zM57.5 228.3l.1 .2 .6-.4z"/>
<path d="M57.6 228.5l.1 .2 .5-.6zM58.2 228.1l-.3 .7-.2-.1zM58.2 228.1l-.3 .7h.3z"/>
<path d="M57.7 227.4l.5 .7-.3-.8zM57.7 227.4l.5 .7-.6-.5zM57.6 227.6l-.1 .2 .7 .3z"/>
<path d="M58.2 228.1v.7h.2zM58.2 228.1l.4 .6-.2 .1zM58.2 228.1l.4 .6 .2-.2z"/>
<path d="M58.4 227.3l-.2 .8 .4-.7zM58.2 227.3h.2l-.2 .8zM57.9 227.3l.3 .8v-.8z"/>
<path d="M58.2 228.1l.6 .4 .1-.2zM58.2 228.1h.7v.2z"/>
<path d="M58.2 228.1h.7v-.3zM58.2 228.1l.6-.5 .1 .2zM58.6 227.4l-.4 .7 .6-.5z"/>
<path d="M194.5 227.8l-.1 .3h.8zM194.4 228.1h.8l-.7 .2zM194.5 228.3l.1 .2 .6-.4z"/>
<path d="M194.6 228.5l.1 .2 .5-.6zM195.2 228.1l-.3 .7-.2-.1zM195.2 228.1l-.3 .7h.3z"/>
<path d="M194.7 227.4l.5 .7-.3-.8zM194.7 227.4l.5 .7-.6-.5zM194.6 227.6l-.1 .2 .7 .3z"/>
<path d="M195.2 228.1v.7h.2zM195.2 228.1l.4 .6-.2 .1zM195.2 228.1l.4 .6 .2-.2z"/>
<path d="M195.4 227.3l-.2 .8 .4-.7zM195.2 227.3h.2l-.2 .8zM194.9 227.3l.3 .8v-.8z"/>
<path d="M195.2 228.1l.6 .4 .1-.2zM195.2 228.1h.7v.2z"/>
<path d="M195.2 228.1h.7v-.3zM195.2 228.1l.6-.5 .1 .2zM195.6 227.4l-.4 .7 .6-.5z"/>
<path d="M260.5 227.8l-.1 .3h.8zM260.4 228.1h.8l-.7 .2zM260.5 228.3l.1 .2 .6-.4z"/>
<path d="M260.6 228.5l.1 .2 .5-.6zM261.2 228.1l-.3 .7-.2-.1zM261.2 228.1l-.3 .7h.3z"/>
<path d="M260.7 227.5l.5 .6-.3-.7zM260.6 227.6l.1-.1 .5 .6zM260.6 227.6l-.1 .2 .7 .3z"/>
<path d="M261.2 228.1v.7h.2zM261.2 228.1l.4 .6-.2 .1zM261.2 228.1l.4 .6 .2-.2z"/>
<path d="M261.4 227.4l-.2 .7 .4-.6zM261.2 227.3l.2 .1-.2 .7zM260.9 227.4l.3 .7v-.8z"/>
<path d="M261.2 228.1l.6 .4 .1-.2zM261.2 228.1h.7v.2z"/>
<path d="M261.2 228.1h.7v-.3zM261.2 228.1l.6-.5 .1 .2zM261.6 227.5l-.4 .6 .6-.5z"/>
<path d="M260.5 241.8l-.1 .3h.8zM260.4 242.1h.8l-.7 .2zM260.5 242.3l.1 .2 .6-.4z"/>
<path d="M260.6 242.5l.1 .2 .5-.6zM261.2 242.1l-.3 .7-.2-.1zM261.2 242.1l-.3 .7h.3z"/>
<path d="M260.7 241.5l.5 .6-.3-.8zM260.7 241.5l.5 .6-.6-.5zM260.6 241.6l-.1 .2 .7 .3z"/>
<path d="M261.2 242.1v.7h.2zM261.2 242.1l.4 .6-.2 .1zM261.2 242.1l.4 .6 .2-.2z"/>
<path d="M261.4 241.3l-.2 .8 .4-.6zM261.2 241.3h.2l-.2 .8zM260.9 241.3l.3 .8v-.8z"/>
<path d="M261.2 242.1l.6 .4 .1-.2zM261.2 242.1h.7v.2z"/>
<path d="M261.2 242.1h.7v-.3zM261.2 242.1l.6-.5 .1 .2zM261.6 241.5l-.4 .6 .6-.5z"/>
</g>
<g font-size="3.7">
<text x="115.4" y="10.3">Цепи ЭМВ/ЭМО1</text>
<text x="318.7" y="11.1">Цепи ЭМО2</text>
<text x="49.8" y="23.9">+EC3 (лист 5)</text>
<text x="186.7" y="23.9">-EC3 (лист 5)</text>
<text x="258.4" y="20.1">+EC4</text>
<text x="395.3" y="20.1">-EC4</text>
<text x="154" y="28.1">A2</text>
<text x="263" y="28.6">X:299...X:307</text>
<text x="399" y="29.6">X:333</text>
<text x="142" y="33.3">Работа ЭМВ В1(ЛВ) фА</text>
<text x="21.7" y="40.5">контроля протекания</text>
<text x="23.3" y="36.7">Срабатывание реле</text>
<text x="91.9" y="36">KA1</text>
<text x="120.9" y="41.3">M6.XВ:16</text>
<text x="136.9" y="41.2">ДВ40</text>
<text x="172.9" y="41.3">M6.XВ:15</text>
<text x="295" y="41.1">A2</text>
<text x="22.7" y="44.2">тока через ЭМВ ф.А</text>
<text x="88.9" y="43.6">2</text>
<text x="98" y="43.6">4</text>
<text x="227.6" y="45.3">Цепи отключения</text>
<text x="273.8" y="45.8">Откл. B1 (ЛВ)</text>
<text x="301.6" y="46.1">K4</text>
<text x="334.7" y="43.1">SA6</text>
<text x="23.3" y="51.7">Срабатывание реле</text>
<text x="91.7" y="51.1">KA2</text>
<text x="142" y="48.3">Работа ЭМВ В1(ЛВ) фВ</text>
<text x="230.4" y="49.1">выключателя</text>
<text x="231.2" y="52.8">через ЭМО2</text>
<text x="268.9" y="53.3">М2.XВ:8</text>
<text x="314.9" y="49.3">М2.XВ:7</text>
<text x="329.1" y="51.6">15</text>
<text x="343" y="51.6">16</text>
<text x="349" y="51.6">X:309...X:312</text>
<text x="21.7" y="55.4">контроля протекания</text>
<text x="22.8" y="59.2">тока через ЭМВ ф.В</text>
<text x="88.9" y="58.5">2</text>
<text x="98" y="58.5">4</text>
<text x="120.9" y="56.3">M6.XВ:18</text>
<text x="137.1" y="56.2">ДВ41</text>
<text x="172.9" y="56.3">M6.XВ:17</text>
<text x="236.6" y="56.6">ф.А</text>
<text x="377.5" y="57.2">Цепи привода</text>
<text x="142" y="63.4">Работа ЭМВ В1(ЛВ) фС</text>
<text x="225.4" y="63.2">Действие на ЭМО2 с</text>
<text x="296.7" y="64.1">KA7</text>
<text x="360.7" y="61.1">KA7</text>
<text x="375.2" y="61.3">выключателя ф.А</text>
<text x="21.7" y="70.4">контроля протекания</text>
<text x="23.3" y="66.7">Срабатывание реле</text>
<text x="91.8" y="66.1">KA3</text>
<text x="120.6" y="71.3">M6.XВ:20</text>
<text x="136.9" y="71.2">ДВ42</text>
<text x="172.9" y="71.3">M6.XВ:19</text>
<text x="225.9" y="67">токовым подхватом</text>
<text x="236.6" y="70.7">ф.А</text>
<text x="294.4" y="71.6">1</text>
<text x="303" y="71.6">3</text>
<text x="349" y="71.6">X:313</text>
<text x="357.7" y="71.6">А</text>
<text x="367" y="71.6">B</text>
<text x="372" y="71.6">X:315</text>
<text x="384.6" y="71.4">ЭМО1</text>
<text x="384.7" y="67.2">Цепи</text>
<text x="22.9" y="74.2">тока через ЭМВ ф.С</text>
<text x="88.9" y="73.6">2</text>
<text x="98" y="73.6">4</text>
<text x="298.5" y="76.1">A2</text>
<text x="23.3" y="81.7">Срабатывание реле</text>
<text x="91.7" y="81">KA4</text>
<text x="142" y="78.3">Работа ЭМО1 В1(ЛВ) фА</text>
<text x="290" y="81.3">Контр. ЭМО2 В1(ЛВ) фА</text>
<text x="21.7" y="85.5">контроля протекания</text>
<text x="22.2" y="89.2">тока через ЭМО1 ф.А</text>
<text x="88.9" y="88.6">2</text>
<text x="98" y="88.6">4</text>
<text x="120.9" y="86.3">M7.XВ:19</text>
<text x="136.9" y="86.2">ДВ26</text>
<text x="172.6" y="86.3">M7.XВ:20</text>
<text x="225.2" y="89.1">Контроль цепи ЭМО2</text>
<text x="268.9" y="89.3">M6.XВ:12</text>
<text x="284.9" y="89.2">ДВ29</text>
<text x="321.1" y="89.3">M6.XВ:11</text>
<text x="142" y="93.3">Работа ЭМО1 В1(ЛВ) фВ</text>
<text x="236.6" y="92.8">ф.А</text>
<text x="349" y="91.6">X:314</text>
<text x="21.7" y="100.4">контроля протекания</text>
<text x="23.3" y="96.7">Срабатывание реле</text>
<text x="91.8" y="96.1">KA5</text>
<text x="120.9" y="101.3">M7.XВ:21</text>
<text x="136.9" y="101.2">ДВ27</text>
<text x="172.6" y="101.3">M7.XВ:22</text>
<text x="295.6" y="99.1">R8</text>
<text x="22.3" y="104.2">тока через ЭМО1 ф.В</text>
<text x="88.9" y="103.5">2</text>
<text x="98" y="103.5">4</text>
<text x="290.4" y="105.6">1</text>
<text x="303" y="105.6">2</text>
<text x="23.3" y="111.7">Срабатывание реле</text>
<text x="91.7" y="111.1">KA6</text>
<text x="142" y="108.3">Работа ЭМО1 В1(ЛВ) фС</text>
<text x="295" y="111.1">A2</text>
<text x="334.7" y="113.1">SA6</text>
<text x="21.7" y="115.4">контроля протекания</text>
<text x="22.4" y="119.2">тока через ЭМО1 ф.С</text>
<text x="88.9" y="118.6">2</text>
<text x="98" y="118.6">4</text>
<text x="120.7" y="116.3">M7.XВ:23</text>
<text x="136.9" y="116.2">ДВ28</text>
<text x="172.6" y="116.3">M7.XВ:24</text>
<text x="227.6" y="115.3">Цепи отключения</text>
<text x="230.4" y="119.1">выключателя</text>
<text x="273.8" y="115.8">Откл. B1 (ЛВ)</text>
<text x="301.6" y="116.1">K5</text>
<text x="314.9" y="119.3">М2.XВ:9</text>
<text x="140" y="124.3">Контр. опертока ЭМВ/ЭМО1 В1(ЛВ)</text>
<text x="231.2" y="122.8">через ЭМО2</text>
<text x="268.4" y="123.3">М2.XВ:10</text>
<text x="328.9" y="121.6">17</text>
<text x="343" y="121.6">18</text>
<text x="349" y="121.6">X:317...X:320</text>
<text x="23.1" y="130.9">оперативного тока</text>
<text x="29.6" y="127.2">Контроль</text>
<text x="120.9" y="131.3">M6.XВ:18</text>
<text x="137" y="131.2">ДВ25</text>
<text x="172.9" y="131.3">M6.XВ:17</text>
<text x="236.7" y="126.6">ф.В</text>
<text x="360.7" y="131.1">KA8</text>
<text x="375.3" y="131.3">выключателя ф.В</text>
<text x="377.5" y="127.2">Цепи привода</text>
<text x="29" y="135">ЭМВ/ЭМО1</text>
<text x="225.4" y="133.2">Действие на ЭМО2 с</text>
<text x="225.9" y="137">токовым подхватом</text>
<text x="296.7" y="134.1">KA8</text>
<text x="384.7" y="137.2">Цепи</text>
<text x="236.7" y="140.7">ф.В</text>
<text x="294.4" y="141.6">1</text>
<text x="303" y="141.6">3</text>
<text x="349" y="141.6">X:321</text>
<text x="357.7" y="141.6">А</text>
<text x="367" y="141.6">B</text>
<text x="372" y="141.6">X:323</text>
<text x="384.6" y="141.4">ЭМО1</text>
<text x="86" y="144.1">A2</text>
<text x="94.6" y="149.8">K15</text>
<text x="298.5" y="146.1">A2</text>
<text x="105.1" y="153.3">M2.XВ:29</text>
<text x="151" y="155.6">X:356</text>
<text x="162.2" y="150.9">Действие на независмый</text>
<text x="170" y="155.1">расцепитель</text>
<text x="290" y="151.3">Контр. ЭМО1 В1(ЛВ) фВ</text>
<text x="105.2" y="157.3">M2.XВ:30</text>
<text x="129" y="159.6">X:339</text>
<text x="171.7" y="159.3">ЭМВ, ЭМО1</text>
<text x="225.2" y="159.1">Контроль цепи ЭМО2</text>
<text x="268.6" y="159.3">M6.XВ:28</text>
<text x="285" y="159.2">ДВ30</text>
<text x="320.6" y="159.3">M6.XВ:27</text>
<text x="349" y="161.6">X:322</text>
<text x="236.7" y="162.8">ф.В</text>
<text x="295.6" y="169.1">R9</text>
<text x="118.7" y="175.1">Цепи ЭМО2</text>
<text x="290.4" y="175.6">1</text>
<text x="303" y="175.6">2</text>
<text x="55.3" y="185.1">+EC4</text>
<text x="192.3" y="185.1">-EC4</text>
<text x="227.6" y="185.3">Цепи отключения</text>
<text x="273.8" y="185.8">Откл. B1 (ЛВ)</text>
<text x="295" y="181.1">A2</text>
<text x="334.7" y="183.1">SA6</text>
<text x="142" y="191.3">Работа ЭМО2 В1(ЛВ) фА</text>
<text x="154" y="186.1">A2</text>
<text x="230.4" y="189.1">выключателя</text>
<text x="301.6" y="186.1">K6</text>
<text x="314.6" y="189.3">М2.XВ:11</text>
<text x="328.9" y="191.6">19</text>
<text x="343" y="191.6">20</text>
<text x="349" y="191.6">X:325...X:328</text>
<text x="23.3" y="194.7">Срабатывание реле</text>
<text x="91.7" y="194.1">KA7</text>
<text x="231.2" y="192.8">через ЭМО2</text>
<text x="236.7" y="196.6">ф.C</text>
<text x="268.3" y="193.3">М2.XВ:12</text>
<text x="377.5" y="197.2">Цепи привода</text>
<text x="21.7" y="198.4">контроля протекания</text>
<text x="21.9" y="202.2">тока через ЭМО2 ф.А</text>
<text x="88.9" y="201.6">2</text>
<text x="98" y="201.6">4</text>
<text x="121.4" y="199.3">M6.XВ:2</text>
<text x="137" y="199.2">ДВ33</text>
<text x="173.7" y="199.3">M6.XВ:1</text>
<text x="225.4" y="203.2">Действие на ЭМО2 с</text>
<text x="360.7" y="201.1">KA9</text>
<text x="375.4" y="201.3">выключателя ф.С</text>
<text x="23.3" y="209.7">Срабатывание реле</text>
<text x="91.7" y="209">KA8</text>
<text x="142" y="206.3">Работа ЭМО2 В1(ЛВ) фВ</text>
<text x="225.9" y="206.9">токовым подхватом</text>
<text x="296.7" y="204">KA9</text>
<text x="384.7" y="207.2">Цепи</text>
<text x="21.7" y="213.4">контроля протекания</text>
<text x="121.4" y="214.3">M6.XВ:4</text>
<text x="137" y="214.2">ДВ34</text>
<text x="173.5" y="214.3">M6.XВ:3</text>
<text x="236.7" y="210.7">ф.C</text>
<text x="294.4" y="211.6">1</text>
<text x="303" y="211.6">3</text>
<text x="349" y="211.6">X:329</text>
<text x="357.7" y="211.6">А</text>
<text x="367" y="211.6">B</text>
<text x="372" y="211.6">X:331</text>
<text x="384.6" y="211.4">ЭМО1</text>
<text x="22" y="217.2">тока через ЭМО2 ф.В</text>
<text x="88.9" y="216.6">2</text>
<text x="98" y="216.6">4</text>
<text x="142" y="221.3">Работа ЭМО2 В1(ЛВ) фС</text>
<text x="290" y="221.3">Контр. ЭМО1 В1(ЛВ) фС</text>
<text x="298.5" y="216.1">A2</text>
<text x="23.3" y="224.7">Срабатывание реле</text>
<text x="91.7" y="224.1">KA9</text>
<text x="21.7" y="228.4">контроля протекания</text>
<text x="22.1" y="232.2">тока через ЭМО2 ф.С</text>
<text x="88.9" y="231.5">2</text>
<text x="98" y="231.5">4</text>
<text x="121.4" y="229.3">M6.XВ:6</text>
<text x="137" y="229.2">ДВ35</text>
<text x="173.5" y="229.3">M6.XВ:5</text>
<text x="225.2" y="229.1">Контроль цепи ЭМО2</text>
<text x="236.7" y="232.8">ф.C</text>
<text x="268.7" y="229.3">M6.XВ:30</text>
<text x="285.2" y="229.2">ДВ31</text>
<text x="320.6" y="229.3">M6.XВ:29</text>
<text x="349" y="231.6">X:330</text>
<text x="142" y="236.3">Контр. опертока ЭМО2 В1(ЛВ)</text>
<text x="295" y="239.1">R10</text>
<text x="23.1" y="243.9">оперативного тока</text>
<text x="29.6" y="240.2">Контроль</text>
<text x="120.7" y="244.3">M6.XВ:32</text>
<text x="136.9" y="244.2">ДВ32</text>
<text x="172.9" y="244.3">M6.XВ:31</text>
<text x="290.4" y="245.6">1</text>
<text x="303" y="245.6">2</text>
<text x="29" y="248">ЭМВ/ЭМО1</text>
<text x="86" y="257.1">A2</text>
<text x="258.4" y="253.6">+EC4</text>
<text x="395.3" y="253.6">-EC4</text>
<text x="94.5" y="262.8">K16</text>
<text x="105.4" y="266.3">M2.XВ:31</text>
<text x="151" y="268.6">X:357</text>
<text x="162.2" y="264.1">Действие на независмый</text>
<text x="170" y="268.3">расцепитель</text>
<text x="105.2" y="270.3">M2.XВ:32</text>
<text x="129" y="272.6">X:340</text>
<text x="174.8" y="272.5">ЭМО2</text>
</g>
<g font-size="3.4">
<text x="64.5" y="151.2">Обест. ЭМО1 и ЭМВ В1</text>
<text x="72.1" y="264.2">Обест. ЭМО2 В1</text>
</g>
<g font-size="2.9">
<text x="333" y="46.6">Выв</text>
<text x="338" y="46.6">Раб</text>
<text x="333" y="116.6">Выв</text>
<text x="338" y="116.6">Раб</text>
<text x="333" y="186.6">Выв</text>
<text x="338" y="186.6">Раб</text>
</g>
</svg>
